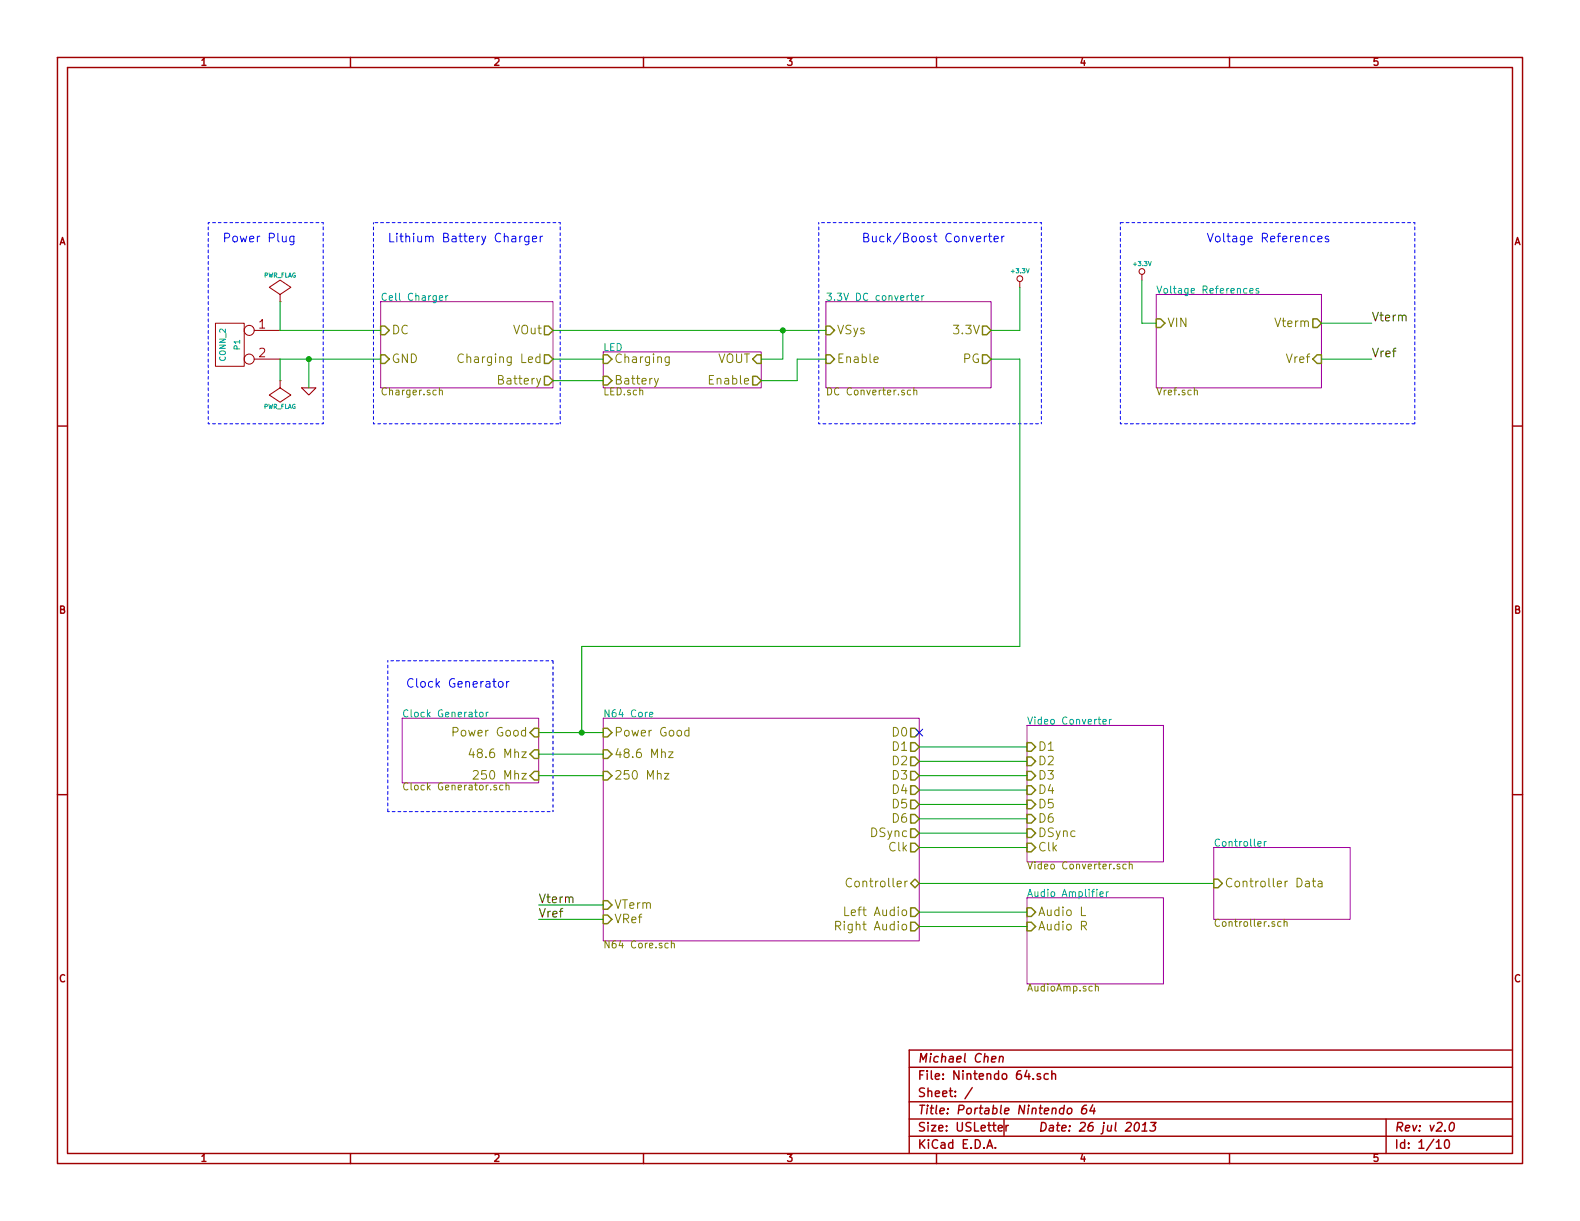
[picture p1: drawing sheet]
<svg xmlns="http://www.w3.org/2000/svg" width="279mm" height="216mm" viewBox="0 0 279 216" stroke-linecap="round" stroke-linejoin="round" font-family="sans-serif">
<g fill="none" stroke="#a00000" stroke-width=".25">
<path d="M10.2 10.2h259v195.5h-259zM11.9 11.9h255.6v192.1h-255.6zM62 10.2v1.7M113.8 10.2v1.7M165.6 10.2v1.7M217.4 10.2v1.7M10.2 75.3h1.7M267.5 75.3h1.7M10.2 140.5h1.7M267.5 140.5h1.7M160.8 188.7h106.7M160.8 194.8h106.7"/>
<path d="M160.8 197.9h106.7M171.9 192.3l-1.3 2M175.3 187.3l.8-.1-.1-.3h-.5l-.2 .7 .2 .2 .4-.1M176.5 199.5l.8-.1-.1-.3-.4-.1-.3 .2 .1 .7h.6M176.8 186.9l.2-.1 .3 .1v.9M176.8 186.8l-.1 1M177.5 197.9v3M177.9 199v1M178.3 199l-.2 .1-.2 .2M184 189.9l-.4-.1-.2 .3 .1 .2 .5 .1v.4h-.6M185.4 189.9a.48 .48 0 0 0-.7 .1v.7l.2 .2 .5-.1M186 190l.1-.1a.36 .36 0 0 1 .6 .2v.8"/>
<path d="M186 189.3v1.6M188.8 196.1l.3-.2 .4 .2v.6l-.3 .3-.5-.2zM192.1 195.4a.72 .72 0 0 0-.8 .7l-.1 .6 .3 .3 .5-.2 .1-.6a.49 .49 0 0 0-.8 .1M193.2 195.4l-.5 1h1M193.5 195.9l-.1 1.1M200.9 198.6l.3-.1a.88 .88 0 0 1-.3 1.5l-.3-.3a1.17 1.17 0 0 1 .3-1.1zM201.9 200h.9M202.1 198.9l.5-.4-.2 1.5M203.5 198.5h.9l-.5 .6h.3l.1 .3v.3l-.3 .3-.7-.1M245.1 197.9v6.1M256.5 198.6l.4-.1a.88 .88 0 0 1-.3 1.5l-.3-.3a1.19 1.19 0 0 1 .2-1.1zM267.5 185.7h-106.7v18.3"/>
<path d="M62 204v1.7M113.8 204v1.7M160.8 200.9h106.7M165.6 204v1.7M174.5 203l.5-1.5 .5 1.5M174.7 202.6h.7M176 202.9v.1M217.4 204v1.7M254 202l.4-.5v1.5M254 203h.9M255.6 201.7l.2-.2a.86 .86 0 0 1 .5 .7 .86 .86 0 0 1-.4 .8 .81 .81 0 0 1-.3-1.3z"/>
</g>
<path d="M67.3 53.3h30.5v15.3h-30.5zM146 53.3h29.3v15.3h-29.3zM204.5 52.1h29.2v16.5h-29.2zM106.7 62.2h27.9v6.4h-27.9zM71.1 127h24.1v11.4h-24.1zM106.7 127h55.9v39.4h-55.9zM181.6 128.3h24.1v24.1h-24.1zM181.6 158.8h24.1v15.2h-24.1zM214.6 149.9h24.2v12.7h-24.2z" fill="none" stroke="#a000a0" stroke-width=".18"/>
<g fill="none" stroke="#00a0a0" stroke-width=".18">
<path d="M77.7 52.7l.6-.1-.1-.3h-.3l-.2 .2v.6h.5M78.8 52.3v.8M79.2 52.3l-.4 .2M161 52.3h.5M161.2 51.8v1.1l.3 .2M161.9 52.7l.6-.1-.1-.3h-.3l-.2 .2v.6h.5M163 52.3v.8M163.4 52.3l-.4 .2M221 51.4l.6-.1-.1-.2-.3-.1-.2 .2 .1 .6h.4M222.6 51.1l-.3-.1-.2 .2v.2l.5 .1v.3h-.5M84.9 126l.3-.1 .2 .3-.1 .5-.3 .1-.2-.2zM86 125.9v.9"/>
<path d="M86.3 125.9l-.3 .3M114.9 126.4l.5-.2v-.2l-.4-.1-.1 .2v.6h.5M195 127.6l.6-.1v-.2l-.4-.1-.2 .2 .1 .6h.5M196.2 127.2v.8M196.5 127.2l-.3 .2M194.5 158.1l.6-.1-.1-.3h-.3l-.2 .2 .1 .6h.4M195.7 157.7v.8M196 157.7l-.3 .2M222.4 149.2l.6-.1v-.3h-.4l-.2 .2 .1 .6h.5M223.6 148.8v.8M223.9 148.8l-.3 .2"/>
</g>
<g fill="none" stroke="#808000" stroke-width=".18">
<path d="M77.7 69.1l.2-.1h.3v.8M77.7 68.6v1.2M81.9 62.7a.63 .63 0 0 0-.7 0 .63 .63 0 0 0-.2 .8 .6 .6 0 0 0 .3 .5 .6 .6 0 0 0 .6 0M116.4 66.9l-.5 1.4-.2 .1M118.3 63.1v1.2l-.2 .3-.4-.1M118.3 63.2a.48 .48 0 0 0-.6 0v.8l.2 .1 .4-.1M154.6 63.6l.7-.1-.1-.3-.4-.1-.2 .2v.7h.6M161 69h-.3l-.2 .2 .1 .6h.4M161.6 69.1l.2-.1h.3v.8M161.6 68.6v1.2M211.2 69.1l.2-.1h.3v.8M80.1 129.4h.7l.2-.3-.1-.3-.2-.2h-.6v1.5"/>
<path d="M83.3 132.4l-.3 1.1h.9M83.7 136.4l.2-.2h.4l.2 .2 .1 .3-.1 .2-.9 .9h1M83.7 132.9v1.1M87.8 138.9l-.3-.1-.2 .2 .1 .2 .4 .1v.3h-.5M88.9 138.9l-.3-.1-.3 .3 .1 .5h.5M89.5 139l.2-.2 .3 .1v.8M89.5 138.4v1.3M117.5 136.8h.8l-.8 1h.8M118.2 132.9h.8l-.8 1.1h.8M121.8 129.2a.48 .48 0 0 0-.6 .1v.7l.2 .1h.4M121.8 128.6v1.5M150.6 155.4a.63 .63 0 0 0-.8 0 .63 .63 0 0 0-.2 .8 .6 .6 0 0 0 .3 .6 .6 .6 0 0 0 .7-.1"/>
<path d="M160.5 155.8l-.3 .1-.2 .2M199.1 152.9l-.3-.1-.2 .2 .1 .6h.4M199.7 152.9l.2-.1 .3 .1v.7M199.7 152.4v1.2M230.9 155.9h.6v.9M231.5 156.2h-.5a.3 .3 0 0 0-.2 .3 .3 .3 0 0 0 .2 .3l.5-.1M232.1 155.8h.5M232.3 155.3v1.3l.3 .2M233.1 155.9h.6l.1 .9M233.8 156.2h-.5a.3 .3 0 0 0-.3 .3 .3 .3 0 0 0 .3 .3l.5-.1M118.2 166.8h-.4l-.2 .2 .1 .6h.5M118.7 166.9l.2-.1h.3l.1 .8"/>
<path d="M118.7 166.3v1.3M147.8 163.7h.7l.2-.3-.1-.3-.2-.2h-.6v1.5M149.4 160.4v1.5h.7M159.6 163.6l.2-.2 .4 .2v.7l-.2 .1-.4-.1zM191.2 163.7h.8l.1-.3-.1-.3-.2-.2h-.6v1.5M191.2 160.4v1.5h.8M191.6 163.7l.5 .7M193.7 174.5l.2-.1h.3v.8M193.7 174v1.2M226.5 163h-.3l-.3 .2 .1 .6h.5M227.1 163.1l.2-.1h.3v.8M227.1 162.5v1.3"/>
</g>
<g fill="none" stroke="#808000" stroke-width=".25">
<path d="M67.3 57.7h.8l.7 .7-.7 .8h-.8zM96.3 57.7h.7l.8 .7-.8 .8h-.7zM146 57.7h.8l.8 .7-.8 .8h-.8zM173.7 57.7h.8l.8 .7-.8 .8h-.8zM204.5 56.4h.7l.8 .8-.8 .7h-.7zM232.2 56.4h.7l.8 .8-.8 .7h-.7zM67.3 62.7h.8l.7 .8-.7 .8h-.8zM96.3 66.5h.7l.8 .8-.8 .8h-.7zM96.3 62.7h.7l.8 .8-.8 .8h-.7zM106.7 62.7h.7l.8 .8-.8 .8h-.7zM106.7 66.5h.7l.8 .8-.8 .8h-.7zM133.1 66.5h.8l.7 .8-.7 .8h-.8z"/>
<path d="M133.1 63.5l.8-.8h.7v1.6h-.7zM146 62.7h.8l.8 .8-.8 .8h-.8zM173.7 62.7h.8l.8 .8-.8 .8h-.8zM232.2 63.5l.7-.8h.8v1.6h-.8zM94.5 128.8h.7v1.5h-.7l-.8-.8zM94.5 132.6h.7v1.5h-.7l-.8-.7zM94.5 136.4h.7v1.5h-.7l-.8-.7zM106.7 128.8h.7l.8 .7-.8 .8h-.7zM106.7 136.4h.7l.8 .8-.8 .7h-.7zM106.7 132.6h.7l.8 .8-.8 .7h-.7zM161 128.8h.8l.8 .7-.8 .8h-.8zM161 131.3h.8l.8 .8-.8 .7h-.8z"/>
<path d="M161 133.9h.8l.8 .7-.8 .8h-.8zM161 136.4h.8l.8 .8-.8 .7h-.8zM161 138.9h.8l.8 .8-.8 .8h-.8zM181.6 138.9h.8l.7 .8-.7 .8h-.8zM181.6 136.4h.8l.7 .8-.7 .7h-.8zM181.6 133.9h.8l.7 .7-.7 .8h-.8zM181.6 131.3h.8l.7 .8-.7 .7h-.8zM106.7 159.3h.7l.8 .7-.8 .8h-.7zM161 141.5h.8l.8 .7-.8 .8h-.8zM161 144h.8l.8 .8-.8 .7h-.8zM161 146.6h.8l.8 .7-.8 .8h-.8zM161 149.1h.8l.8 .8-.8 .7h-.8z"/>
<path d="M161.8 155.4l.8 .8-.8 .8-.8-.8zM181.6 149.1h.8l.7 .8-.7 .7h-.8zM181.6 146.6h.8l.7 .7-.7 .8h-.8zM181.6 144h.8l.7 .8-.7 .7h-.8zM181.6 141.5h.8l.7 .7-.7 .8h-.8zM214.6 155.4h.8l.8 .8-.8 .8h-.8zM106.7 161.8h.7l.8 .8-.8 .7h-.7zM161 160.5h.8l.8 .8-.8 .8h-.8zM161 163.1h.8l.8 .7-.8 .8h-.8zM181.6 163.1h.8l.7 .7-.7 .8h-.8zM181.6 160.5h.8l.7 .8-.7 .8h-.8z"/>
</g>
<g fill="none" stroke="#a00000" stroke-width=".18">
<path d="M38.1 57.2h5.1v7.6h-5.1zM45 58.4h4.5M49.5 53.3h.1M49.5 52.1l1.9-1.3-1.9-1.3-1.9 1.3 1.9 1.3v1.2M180.3 49.8v1M201.9 48.5v1M45 63.5h4.5M49.5 67.3h.1M49.5 67.3v1.3l1.9 1.3-1.9 1.2-1.9-1.2 1.9-1.3M53.3 68.6h2.6l-1.3 1.3z"/>
<circle cx="44.1" cy="58.4" r=".89"/>
<circle cx="180.3" cy="49.3" r=".51"/>
<circle cx="201.9" cy="48" r=".51"/>
<circle cx="44.1" cy="63.5" r=".89"/>
</g>
<g fill="none" stroke="#00f" stroke-width=".18">
<path d="M52 41.8v1.2l-.3 .3-.4-.1M52 41.8a.48 .48 0 0 0-.7 .1v.7l.2 .2 .5-.1M91.9 41.8v1M92.4 41.8h-.3l-.2 .3M93.5 41.8v1.2l-.3 .3-.3-.1M93.5 41.8a.48 .48 0 0 0-.6 .1v.7l.2 .2 .4-.1M94.2 42.3l.7-.2-.1-.3h-.4l-.2 .2v.7h.6M95.5 41.8v1M96 41.8h-.3l-.2 .3M174.1 41.8v1M174.5 41.8h-.3l-.1 .3M174.8 41.8h.6"/>
<path d="M175 41.2v1.4l.4 .2M175.8 42.3l.7-.2v-.3h-.5l-.2 .2 .1 .7h.6M177.2 41.8v1M177.6 41.8h-.3l-.1 .3M233 42.3l.8-.2-.1-.3h-.4l-.3 .2 .1 .7h.6M234.9 41.8h-.3l-.3 .2 .1 .2 .5 .1v.4h-.6M73.1 120.1a.63 .63 0 0 0-.8 0 .63 .63 0 0 0-.2 .8 .6 .6 0 0 0 .3 .5 .6 .6 0 0 0 .7 0M90 120.5l-.3 .1-.1 .2"/>
</g>
<g fill="#00a000" stroke="#00a000" stroke-width=".25">
<circle cx="54.6" cy="63.5" r=".41"/>
<circle cx="102.9" cy="129.5" r=".41"/>
<circle cx="138.4" cy="58.4" r=".41"/>
</g>
<g fill="none" stroke="#00a000" stroke-width=".18">
<path d="M49.5 53.3v5.1h17.8M97.8 58.4h48.2M138.4 58.4v5.1h-3.8M180.3 50.8v7.6h-5M201.9 49.5v7.7h2.6M233.7 57.2h8.9M54.6 63.5v5.1M67.3 63.5h-17.8v3.8M97.8 63.5h8.9M97.8 67.3h8.9M146 63.5h-5v3.8h-6.4M175.3 63.5h5v50.8h-77.4v15.2"/>
<path d="M233.7 63.5h8.9M95.2 129.5h11.5M95.2 133.4h11.5M95.2 137.2h11.5M162.6 137.2h19M162.6 139.7h19M162.6 134.6h19M162.6 132.1h19M162.6 149.9h19M162.6 147.3h19M162.6 144.8h19M162.6 142.2h19"/>
<path d="M162.6 156.2h52M95.2 160h11.5M95.2 162.6h11.5M162.6 161.3h19M162.6 163.8h19"/>
</g>
<g fill="none" stroke="#00f" stroke-width=".18" stroke-dasharray=".5" stroke-dashoffset=".3">
<path d="M36.8 39.4v35.5M57.1 39.4h-20.3M66 39.4v35.5M99.1 39.4h-33.1M144.8 39.4v35.5M184.1 39.4h-39.3M198.1 39.4v35.5M250.2 39.4h-52.1M36.8 74.9h20.3M57.1 74.9v-35.5M66 74.9h33.1M99.1 74.9v-35.5"/>
<path d="M144.8 74.9h39.3M184.1 74.9v-35.5M198.1 74.9h52.1M250.2 74.9v-35.5M68.6 116.8v26.7M97.8 116.8h-29.2M68.6 143.5h29.2M97.8 143.5v-26.7"/>
</g>
<path d="M162 128.9l1.2 1.2M163.2 128.9l-1.2 1.2" fill="none" stroke="#0000c0" stroke-width=".18"/>
<g font-size="2.1" fill="#00f">
<text x="39.4" y="42.9">Power Plug</text>
<text x="68.6" y="42.9">Lithium Battery Charger</text>
<text x="152.4" y="42.9">Buck/Boost Converter</text>
<text x="213.4" y="42.9">Voltage References</text>
<text x="73.7" y="121.7">Clock Generator</text>
</g>
<g font-size="2.1" fill="#a00000">
<text x="45.8" y="58.2">1</text>
<text x="45.8" y="63.2">2</text>
<text x="162.3" y="191">File: Nintendo 64.sch</text>
<text x="162.3" y="188">Michael Chen</text>
<text x="162.3" y="197.1">Title: Portable Nintendo 64</text>
<text x="162.3" y="194.1">Sheet: /</text>
<text x="162.3" y="203.2">KiCad E.D.A.</text>
<text x="162.3" y="200.2">Size: USLetter</text>
<text x="183.6" y="200.2">Date: 26 jul 2013</text>
<text x="246.6" y="200.2">Rev: v2.0</text>
<text x="246.6" y="203.2">Id: 1/10</text>
</g>
<g font-size="2.1" fill="#808000">
<text x="69.3" y="59.2">DC</text>
<text x="90.8" y="59.2">VOut</text>
<text x="148" y="59.2">VSys</text>
<text x="168.9" y="59.2">3.3V</text>
<text x="206.4" y="57.9">VIN</text>
<text x="225.7" y="57.9">Vterm</text>
<text x="69.3" y="64.3">GND</text>
<text x="82.1" y="64.3">Charging Led</text>
<text x="108.6" y="64.3">Charging</text>
<text x="126.8" y="64.3">VOUT</text>
<text x="148" y="64.3">Enable</text>
<text x="170.2" y="64.3">PG</text>
<text x="227.6" y="64.3">Vref</text>
<text x="88.5" y="68.1">Battery</text>
<text x="108.6" y="68.1">Battery</text>
<text x="125.7" y="68.1">Enable</text>
<text x="80.8" y="130.3">Power Good</text>
<text x="108.6" y="130.3">Power Good</text>
<text x="157.9" y="130.3">D0</text>
<text x="84.5" y="134.1">48.6 Mhz</text>
<text x="85" y="137.9">250 Mhz</text>
<text x="108.6" y="137.9">250 Mhz</text>
<text x="108.6" y="134.1">48.6 Mhz</text>
<text x="157.9" y="132.8">D1</text>
<text x="157.9" y="135.4">D2</text>
<text x="157.9" y="137.9">D3</text>
<text x="183.6" y="137.9">D3</text>
<text x="183.6" y="135.4">D2</text>
<text x="183.6" y="132.8">D1</text>
<text x="157.9" y="140.5">D4</text>
<text x="157.9" y="143">D5</text>
<text x="183.6" y="143">D5</text>
<text x="183.6" y="140.5">D4</text>
<text x="154" y="148.1">DSync</text>
<text x="157.9" y="145.5">D6</text>
<text x="183.6" y="148.1">DSync</text>
<text x="183.6" y="145.5">D6</text>
<text x="157.3" y="150.6">Clk</text>
<text x="183.6" y="150.6">Clk</text>
<text x="108.6" y="160.8">VTerm</text>
<text x="150.5" y="157">Controller</text>
<text x="216.6" y="157">Controller Data</text>
<text x="108.6" y="163.3">VRef</text>
<text x="148.6" y="164.6">Right Audio</text>
<text x="150.1" y="162.1">Left Audio</text>
<text x="183.6" y="164.6">Audio R</text>
<text x="183.6" y="162.1">Audio L</text>
</g>
<g font-size="2.1">
<text x="242.6" y="56.9">Vterm</text>
<text x="242.6" y="63.2">Vref</text>
<text x="95.2" y="159.8">Vterm</text>
<text x="95.2" y="162.3">Vref</text>
</g>
<g font-size="1.8" fill="#a00000">
<text x="35.6" y="11.7">1</text>
<text x="87.4" y="11.7">2</text>
<text x="139.2" y="11.7">3</text>
<text x="191" y="11.7">4</text>
<text x="242.8" y="11.7">5</text>
<text x="10.4" y="43.4">A</text>
<text x="267.7" y="43.4">A</text>
<text x="10.4" y="108.6">B</text>
<text x="267.7" y="108.6">B</text>
<text x="10.4" y="173.7">C</text>
<text x="267.7" y="173.7">C</text>
<text x="35.6" y="205.5">1</text>
<text x="87.4" y="205.5">2</text>
<text x="139.2" y="205.5">3</text>
<text x="191" y="205.5">4</text>
<text x="242.8" y="205.5">5</text>
</g>
<g font-size="1.8" fill="#00a0a0">
<text x="67.3" y="53.2">Cell Charger</text>
<text x="146" y="53.2">3.3V DC converter</text>
<text x="204.5" y="52">Voltage References</text>
<text x="106.7" y="62.1">LED</text>
<text x="71.1" y="126.9">Clock Generator</text>
<text x="106.7" y="126.9">N64 Core</text>
<text x="181.6" y="128.2">Video Converter</text>
<text x="214.6" y="149.8">Controller</text>
<text x="181.6" y="158.6">Audio Amplifier</text>
</g>
<g font-size="1.8" fill="#808000">
<text x="67.3" y="70">Charger.sch</text>
<text x="106.7" y="70">LED.sch</text>
<text x="146" y="70">DC Converter.sch</text>
<text x="204.5" y="70">Vref.sch</text>
<text x="71.1" y="139.8">Clock Generator.sch</text>
<text x="181.6" y="153.8">Video Converter.sch</text>
<text x="106.7" y="167.7">N64 Core.sch</text>
<text x="214.6" y="163.9">Controller.sch</text>
<text x="181.6" y="175.4">AudioAmp.sch</text>
</g>
<g font-size="1.4" fill="#00a0a0">
<text x="40" y="63.8" transform="rotate(-90 40 63.8)">CONN_2</text>
<text x="42.5" y="61.8" transform="rotate(-90 42.5 61.8)">P1</text>
</g>
<g font-size="1.1" fill="#00a0a0">
<text x="200.5" y="47.1">+3.3V</text>
<text x="46.6" y="49.1">PWR_FLAG</text>
<text x="178.9" y="48.3">+3.3V</text>
<text x="46.5" y="72.3">PWR_FLAG</text>
</g>
</svg>
